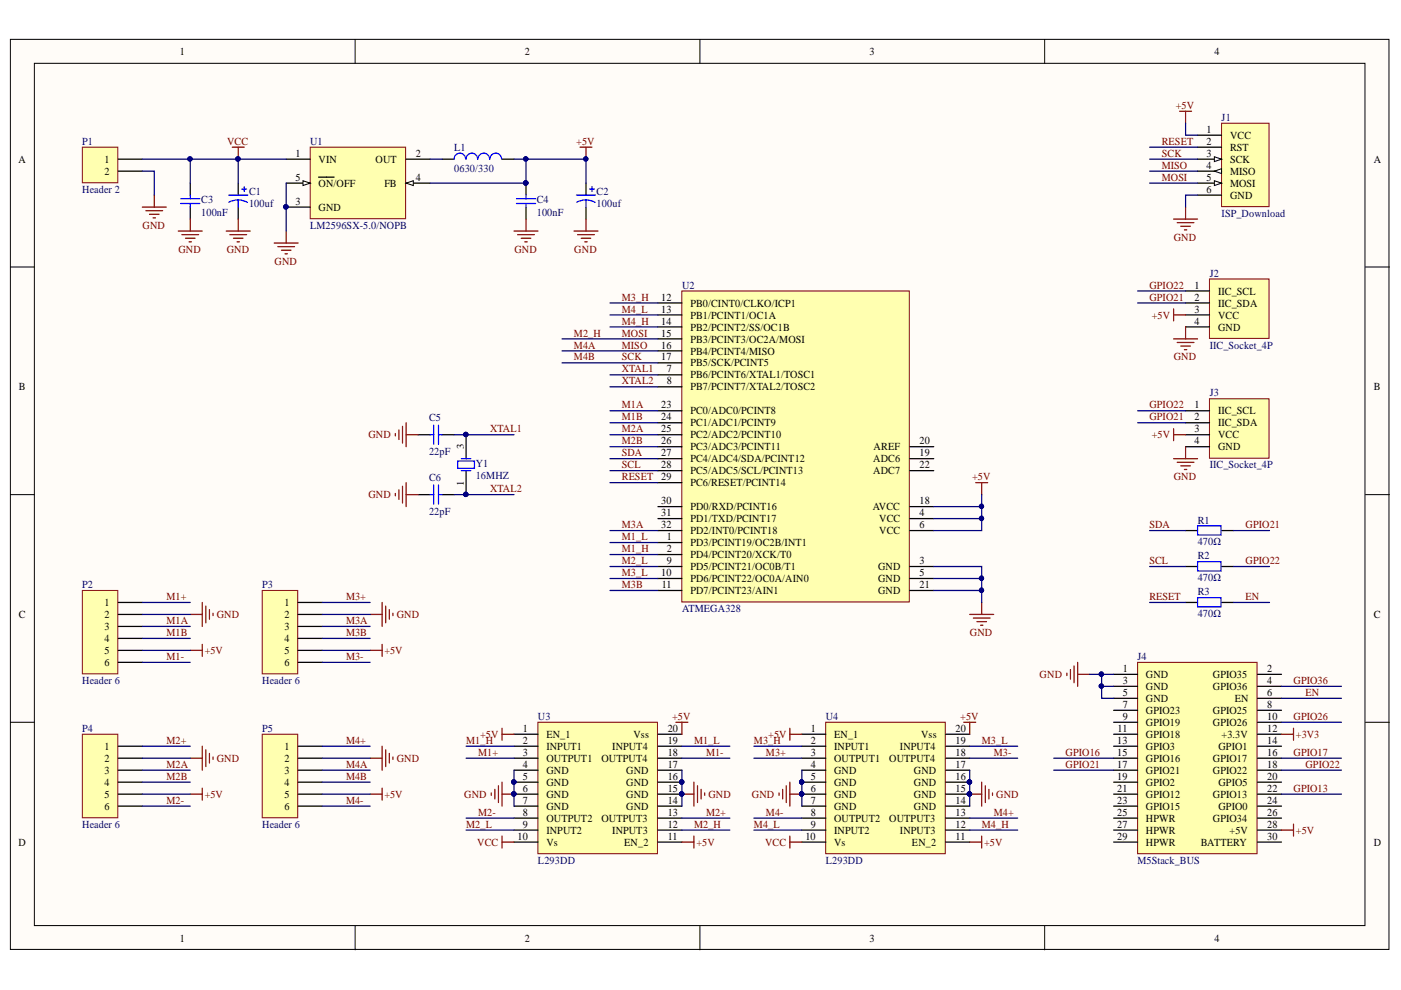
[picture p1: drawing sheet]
<svg xmlns="http://www.w3.org/2000/svg" width="297mm" height="210mm" viewBox="0 0 297 210" stroke-linecap="round" stroke-linejoin="round" font-family="sans-serif">
<g fill="#fffcf8" stroke="#000" stroke-width=".21">
<path d="M2.2 8.3h292.3v193h-292.3z"/>
<path d="M7.3 13.4h282.1v182.8h-282.1z"/>
</g>
<path d="M75.3 8.3v5.1M148.4 8.3v5.1M221.5 8.3v5.1M2.2 56.6h5.1M289.5 56.6h5.1M2.2 104.9h5.1M289.5 104.9h5.1M2.2 153.1h5.1M289.5 153.1h5.1M75.3 196.3v5.1M148.4 196.3v5.1M221.5 196.3v5.1" fill="none" stroke="#000" stroke-width=".21"/>
<path d="M241.2 140.4h25.3v40.6h-25.3z" fill="#ffffb0" stroke="#800000" stroke-width=".21"/>
<g fill="none" stroke="#000" stroke-width=".26">
<path d="M236.1 143h5.1M236.1 145.5h5.1M236.1 148.1h5.1M236.1 150.6h5.1M236.1 153.1h5.1M236.1 155.7h5.1M236.1 158.2h5.1M266.6 143h5.1M266.6 145.5h5.1M266.6 148.1h5.1M266.6 150.6h5.1M266.6 153.1h5.1"/>
<path d="M266.6 155.7h5.1M266.6 158.2h5.1M236.1 160.8h5.1M236.1 163.3h5.1M236.1 165.8h5.1M236.1 168.4h5.1M236.1 170.9h5.1M236.1 173.5h5.1M236.1 178.5h5.1M236.1 176h5.1M266.6 160.8h5.1M266.6 163.3h5.1"/>
<path d="M266.6 165.8h5.1M266.6 168.4h5.1M266.6 170.9h5.1M266.6 173.5h5.1M266.6 178.5h5.1M266.6 176h5.1"/>
</g>
<path d="M226.2 142.7v.5M227 142v2M227.7 141.2v3.6M228.5 140.4v5.1M228.5 143h2.5M271.7 176h2.5M274.2 174.7v2.6" fill="none" stroke="#800000" stroke-width=".26"/>
<path d="M144.6 61.7h48.2v65.9h-48.2z" fill="#ffffb0" stroke="#800000" stroke-width=".21"/>
<g fill="none" stroke="#000" stroke-width=".26">
<path d="M139.5 79.5h5.1M139.5 64.2h5.1M139.5 66.8h5.1M139.5 69.3h5.1M139.5 71.9h5.1M139.5 74.4h5.1M139.5 76.9h5.1M139.5 82h5.1M139.5 97.3h5.1M139.5 94.7h5.1M139.5 99.8h5.1M139.5 87.1h5.1"/>
<path d="M139.5 89.6h5.1M139.5 92.2h5.1M192.9 97.3h5.1M192.9 94.7h5.1M192.9 99.8h5.1M139.5 115h5.1M139.5 117.6h5.1M139.5 110h5.1M139.5 112.5h5.1M139.5 107.4h5.1M139.5 102.3h5.1M192.9 110h5.1"/>
<path d="M192.9 112.5h5.1M192.9 107.4h5.1M139.5 120.1h5.1M139.5 122.7h5.1M139.5 125.2h5.1M192.9 120.1h5.1M192.9 122.7h5.1M192.9 125.2h5.1"/>
</g>
<path d="M259 26.1h10.1v17.7h-10.1z" fill="#ffffb0" stroke="#800000" stroke-width=".21"/>
<path d="M253.9 28.7h5.1M253.9 31.2h5.1M253.9 33.7h5.1" fill="none" stroke="#000" stroke-width=".26"/>
<path d="M257.5 33.2l1.5 .5-1.5 .6z" fill="#fffcf8"/>
<path d="M257.5 33.2l1.5 .5-1.5 .6z" fill="none" stroke="#000" stroke-width=".21"/>
<path d="M253.9 36.3h5.1" fill="none" stroke="#000" stroke-width=".26"/>
<path d="M257.5 36.3l1.5-.5v1z" fill="#fffcf8"/>
<path d="M257.5 36.3l1.5-.5v1z" fill="none" stroke="#000" stroke-width=".21"/>
<path d="M253.9 38.8h5.1" fill="none" stroke="#000" stroke-width=".26"/>
<path d="M257.5 38.3l1.5 .5-1.5 .5z" fill="#fffcf8"/>
<path d="M257.5 38.3l1.5 .5-1.5 .5z" fill="none" stroke="#000" stroke-width=".21"/>
<path d="M253.9 41.4h5.1" fill="none" stroke="#000" stroke-width=".26"/>
<g fill="none" stroke="#800000" stroke-width=".26">
<path d="M250.1 23.6h2.5M251.4 23.6v2.5M248.8 46.4h5.1M249.6 47.2h3.5M250.3 48h2.1M251.1 48.7h.5M251.4 43.9v2.5M206.9 102.3h2.5M208.1 102.3v2.6M205.6 130.3h5.1M206.4 131h3.5M207.1 131.8h2.1"/>
<path d="M207.9 132.6h.5M208.1 127.7v2.6M271.7 155.7h2.5M274.2 154.4v2.5"/>
</g>
<path d="M65.8 31.2h20.2v15.2h-20.2z" fill="#ffffb0" stroke="#800000" stroke-width=".21"/>
<path d="M86.1 38.8h5.1" fill="none" stroke="#000" stroke-width=".26"/>
<path d="M86.1 38.8l1.5-.5v1z" fill="#fffcf8"/>
<path d="M86.1 38.8l1.5-.5v1z" fill="none" stroke="#000" stroke-width=".21"/>
<path d="M60.7 33.7h5.1M60.7 38.8h5.1" fill="none" stroke="#000" stroke-width=".26"/>
<path d="M64.2 38.3l1.6 .5-1.6 .5z" fill="#fffcf8"/>
<path d="M64.2 38.3l1.6 .5-1.6 .5z" fill="none" stroke="#000" stroke-width=".21"/>
<path d="M67.5 37.6h3.3M86.1 33.7h5.1M60.7 43.9h5.1" fill="none" stroke="#000" stroke-width=".26"/>
<circle cx="60.6" cy="43.9" r=".46" fill="#000080" stroke="#000080" stroke-width=".21"/>
<path d="M17.5 31.2h7.5v7.6h-7.5z" fill="#ffffb0" stroke="#800000" stroke-width=".21"/>
<path d="M25.1 33.7h5.1M25.1 36.3h5.1M93.7 33.7h2.6M106.4 33.7h2.6M111.5 38.8v2.6M124.2 38.8v2.6M111.5 43.9v2.5M124.2 43.9v2.5" fill="none" stroke="#000" stroke-width=".26"/>
<g fill="none" stroke="#800000" stroke-width=".26">
<path d="M49.2 31.2h2.6M50.5 31.2v2.5M123 31.2h2.5M124.2 31.2v2.5M30.2 43.9h5.1M30.9 44.7h3.6M31.7 45.4h2M32.5 46.2h.5M32.7 41.4v2.5M58.1 51.5h5.1M58.9 52.3h3.6M59.7 53.1h2"/>
<path d="M60.4 53.8h.5M60.7 49v2.5M109 49h5.1M109.7 49.8h3.6M110.5 50.5h2M111.3 51.3h.5M111.5 46.4v2.6M121.7 49h5.1M122.5 49.8h3.5M123.2 50.5h2.1M124 51.3h.5M124.2 46.4v2.6"/>
</g>
<g fill="none" stroke="#00f" stroke-width=".26">
<path d="M98.7 33.7a1.22 1.22 0 0 0-1.2-1.2 1.22 1.22 0 0 0-1.2 1.2M101.3 33.7a1.22 1.22 0 0 0-1.3-1.2 1.22 1.22 0 0 0-1.2 1.2M103.8 33.7a1.23 1.23 0 0 0-1.2-1.2 1.23 1.23 0 0 0-1.3 1.2M106.3 33.7a1.23 1.23 0 0 0-1.2-1.2 1.23 1.23 0 0 0-1.2 1.2M125.5 39.6v1M109.5 42.1h4.1M109.5 43.1h4.1M111.5 41.4v.7M111.5 43.1v.8M122.2 41.4h4.1M124.2 42.4l.9 .1 1.1 .4M124.2 42.4l-1.2 .2-.7 .3"/>
<path d="M124.2 42.4v1.5M125 40.1h1"/>
</g>
<g fill="#000080" stroke="#000080" stroke-width=".21">
<circle cx="50.5" cy="33.7" r=".46"/>
<circle cx="124.2" cy="33.7" r=".46"/>
<circle cx="111.5" cy="38.8" r=".47"/>
</g>
<path d="M17.5 125.2h7.5v17.7h-7.5z" fill="#ffffb0" stroke="#800000" stroke-width=".21"/>
<path d="M25.1 127.7h5.1M25.1 130.3h5.1M25.1 132.8h5.1M25.1 135.4h5.1M25.1 137.9h5.1M25.1 140.4h5.1" fill="none" stroke="#000" stroke-width=".26"/>
<path d="M17.5 155.7h7.5v17.7h-7.5z" fill="#ffffb0" stroke="#800000" stroke-width=".21"/>
<path d="M25.1 158.2h5.1M25.1 160.8h5.1M25.1 163.3h5.1M25.1 165.8h5.1M25.1 168.4h5.1M25.1 170.9h5.1" fill="none" stroke="#000" stroke-width=".26"/>
<path d="M55.6 155.7h7.5v17.7h-7.5z" fill="#ffffb0" stroke="#800000" stroke-width=".21"/>
<path d="M63.2 158.2h5.1M63.2 160.8h5.1M63.2 163.3h5.1M63.2 165.8h5.1M63.2 168.4h5.1M63.2 170.9h5.1" fill="none" stroke="#000" stroke-width=".26"/>
<path d="M55.6 125.2h7.5v17.7h-7.5z" fill="#ffffb0" stroke="#800000" stroke-width=".21"/>
<path d="M63.2 127.7h5.1M63.2 130.3h5.1M63.2 132.8h5.1M63.2 135.4h5.1M63.2 137.9h5.1M63.2 140.4h5.1" fill="none" stroke="#000" stroke-width=".26"/>
<path d="M114 153.1h25.4v27.9h-25.4z" fill="#ffffb0" stroke="#800000" stroke-width=".21"/>
<g fill="none" stroke="#000" stroke-width=".26">
<path d="M109 155.7h5.1M109 158.2h5.1M139.5 155.7h5.1M139.5 158.2h5.1M109 160.8h5.1M109 163.3h5.1M109 165.8h5.1M109 168.4h5.1M109 170.9h5.1M109 173.5h5.1M109 176h5.1M109 178.5h5.1"/>
<path d="M139.5 160.8h5.1M139.5 163.3h5.1M139.5 165.8h5.1M139.5 168.4h5.1M139.5 170.9h5.1M139.5 173.5h5.1M139.5 176h5.1M139.5 178.5h5.1"/>
</g>
<g fill="#000080" stroke="#000080" stroke-width=".21">
<circle cx="108.9" cy="165.8" r=".46"/>
<circle cx="108.9" cy="168.3" r=".46"/>
<circle cx="144.5" cy="168.3" r=".46"/>
<circle cx="144.5" cy="165.8" r=".46"/>
</g>
<path d="M175.1 153.1h25.3v27.9h-25.3z" fill="#ffffb0" stroke="#800000" stroke-width=".21"/>
<g fill="none" stroke="#000" stroke-width=".26">
<path d="M170 155.7h5.1M170 158.2h5.1M200.5 155.7h5.1M200.5 158.2h5.1M170 160.8h5.1M170 163.3h5.1M170 165.8h5.1M170 168.4h5.1M170 170.9h5.1M170 173.5h5.1M170 176h5.1M170 178.5h5.1"/>
<path d="M200.5 160.8h5.1M200.5 163.3h5.1M200.5 165.8h5.1M200.5 168.4h5.1M200.5 170.9h5.1M200.5 173.5h5.1M200.5 176h5.1M200.5 178.5h5.1"/>
</g>
<g fill="#000080" stroke="#000080" stroke-width=".21">
<circle cx="169.9" cy="165.8" r=".46"/>
<circle cx="170" cy="168.3" r=".46"/>
<circle cx="205.5" cy="168.3" r=".46"/>
<circle cx="205.5" cy="165.8" r=".47"/>
<circle cx="144.5" cy="168.3" r=".46"/>
<circle cx="108.9" cy="168.3" r=".46"/>
</g>
<g fill="none" stroke="#800000" stroke-width=".26">
<path d="M40.3 130.3h2.6M40.3 137.9h2.6M42.9 127.7v5.1M42.9 136.6v2.6M43.6 128.5v3.6M44.4 129.3v2M45.2 130v.5M78.5 130.3h2.5M78.5 137.9h2.5M81 127.7v5.1M81 136.6v2.6M81.8 128.5v3.6"/>
<path d="M82.5 129.3v2M83.3 130v.5M42.9 158.2v5.1M43.6 159v3.5M44.4 159.7v2.1M81 158.2v5.1M81.8 159v3.5M82.5 159.7v2.1M106.4 154.4v2.5M106.4 155.7h2.6M143.3 153.1h2.6M144.6 153.1v2.6"/>
<path d="M167.5 154.4v2.5M167.5 155.7h2.5M204.3 153.1h2.6M205.6 153.1v2.6M40.3 168.4h2.6M40.3 160.8h2.6M42.9 167.1v2.5M45.2 160.5v.5M78.5 168.4h2.5M78.5 160.8h2.5M81 167.1v2.5M83.3 160.5v.5"/>
<path d="M104.2 168.1v.5M104.9 167.4v2M105.7 166.6v3.6M106.4 165.8v5.1M106.4 177.3v2.5M106.4 178.5h2.6M106.4 168.4h2.6M144.6 178.5h2.5M144.6 168.4h2.5M147.1 165.8v5.1M147.1 177.3v2.5M147.9 166.6v3.6"/>
<path d="M148.6 167.4v2M149.4 168.1v.5M165.2 168.1v.5M165.9 167.4v2M166.7 166.6v3.6M167.5 178.5h2.5M167.5 165.8v5.1M167.5 177.3v2.5M167.5 168.4h2.5M205.6 178.5h2.5M205.6 168.4h2.5M208.1 165.8v5.1"/>
<path d="M208.1 177.3v2.5M208.9 166.6v3.6M209.7 167.4v2M210.4 168.1v.5"/>
</g>
<path d="M256.4 59.1h12.7v12.6h-12.7z" fill="#ffffb0" stroke="#800000" stroke-width=".21"/>
<path d="M251.4 66.8h5.1M251.4 64.2h5.1M251.4 61.7h5.1M251.4 69.3h5.1M251.4 112.5h2.5M259 112.5h2.5M251.4 120.1h2.5M251.4 127.7h2.5M259 120.1h2.5M259 127.7h2.5" fill="none" stroke="#000" stroke-width=".26"/>
<path d="M253.9 111.5h5v1.9h-5zM253.9 119.1h5v2h-5zM253.9 126.7h5v2h-5z" fill="none" stroke="#00f" stroke-width=".26"/>
<path d="M248.8 65.5v2.5M248.8 66.8h2.6M248.8 71.9h5.1M249.6 72.6h3.5M250.3 73.4h2.1M251.1 74.1h.5M251.4 69.3v2.6" fill="none" stroke="#800000" stroke-width=".26"/>
<path d="M256.4 84.6h12.7v12.6h-12.7z" fill="#ffffb0" stroke="#800000" stroke-width=".21"/>
<g fill="none" stroke="#000" stroke-width=".26">
<path d="M40.3 38.8v2.6M50.5 38.8v2.6M40.3 43.9v2.5M50.5 43.9v2.5M88.6 92.2h2.6M93.7 92.2h2.6M98.8 92.2v5.1M98.8 99.8v5.1M251.4 92.2h5.1M251.4 89.6h5.1M251.4 87.1h5.1M251.4 94.7h5.1"/>
<path d="M88.6 104.9h2.6M93.7 104.9h2.6"/>
</g>
<g fill="none" stroke="#800000" stroke-width=".26">
<path d="M37.8 49h5.1M38.6 49.8h3.5M39.3 50.5h2.1M40.1 51.3h.5M40.3 46.4v2.6M48 49h5.1M48.7 49.8h3.6M49.5 50.5h2M50.3 51.3h.5M50.5 46.4v2.6M83.8 91.9v.5M84.6 91.2v2"/>
<path d="M85.3 90.4v3.6M86.1 92.2h2.5M86.1 89.6v5.1M248.8 90.9v2.5M248.8 92.2h2.6M248.8 97.3h5.1M249.6 98h3.5M250.3 98.8h2.1M251.1 99.5h.5M251.4 94.7v2.6M83.8 104.6v.5M84.6 103.9v2"/>
<path d="M85.3 103.1v3.6M86.1 102.3v5.1M86.1 104.9h2.5"/>
</g>
<g fill="none" stroke="#00f" stroke-width=".26">
<path d="M51.8 39.6v1M38.3 42.1h4.1M38.3 43.1h4.1M40.3 41.4v.7M40.3 43.1v.8M48.5 41.4h4M50.5 42.4l.8 .1 1.2 .4M50.5 42.4l-1.2 .2-.8 .3M50.5 42.4v1.5M51.3 40.1h1M91.2 92.2h.8M92 90.1v4.1"/>
<path d="M93 90.1v4.1M93 92.2h.7M97 97.8h3.6v1.5h-3.6zM97.8 97.3h2M97.8 99.8h2M91.2 104.9h.8M92 102.8v4.1M93 102.8v4.1M93 104.9h.7"/>
</g>
<g fill="#000080" stroke="#000080" stroke-width=".21">
<circle cx="98.8" cy="104.8" r=".46"/>
<circle cx="98.8" cy="92.1" r=".46"/>
<circle cx="233.5" cy="145.5" r=".46"/>
<circle cx="233.5" cy="142.9" r=".47"/>
<circle cx="208.1" cy="109.9" r=".46"/>
<circle cx="208.1" cy="125.2" r=".46"/>
<circle cx="208.1" cy="122.6" r=".46"/>
<circle cx="208.1" cy="107.4" r=".46"/>
<circle cx="40.3" cy="33.7" r=".46"/>
<circle cx="50.5" cy="33.7" r=".46"/>
<circle cx="60.6" cy="43.9" r=".46"/>
<circle cx="111.5" cy="38.8" r=".47"/>
<circle cx="111.5" cy="33.7" r=".46"/>
<circle cx="124.2" cy="33.7" r=".46"/>
<circle cx="108.9" cy="165.8" r=".46"/>
<circle cx="108.9" cy="168.3" r=".46"/>
<circle cx="144.5" cy="165.8" r=".46"/>
<circle cx="144.5" cy="168.3" r=".46"/>
<circle cx="169.9" cy="165.8" r=".46"/>
<circle cx="170" cy="168.3" r=".46"/>
<circle cx="205.5" cy="165.8" r=".47"/>
<circle cx="205.5" cy="168.3" r=".46"/>
</g>
<g fill="none" stroke="#000080" stroke-width=".26">
<path d="M30.2 33.7h30.5M30.2 36.3h2.5v5.1M40.3 33.7v5.1M50.5 33.7v5.1M60.7 38.8v10.2M91.2 33.7h2.5M109 33.7h2.5v5.1h-20.3M111.5 33.7h12.7v5.1M243.7 31.2h10.2M243.7 33.7h10.2M243.7 36.3h10.2M243.7 38.8h10.2"/>
<path d="M251.4 26.1v2.6h2.5M253.9 41.4h-2.5v2.5M119.2 71.9h20.3M119.2 74.4h20.3M119.2 76.9h20.3M129.3 79.5h10.2M129.3 69.3h10.2M129.3 66.8h10.2M129.3 64.2h10.2M241.2 64.2h10.2M241.2 61.7h10.2M96.3 92.2h12.7"/>
<path d="M129.3 97.3h10.2M129.3 99.8h10.2M129.3 87.1h10.2M129.3 89.6h10.2M129.3 92.2h10.2M129.3 94.7h10.2M129.3 82h10.2M241.2 87.1h10.2M241.2 89.6h10.2M96.3 104.9h12.7M129.3 102.3h10.2M129.3 112.5h10.2"/>
<path d="M129.3 115h10.2M129.3 117.6h10.2M198 107.4h10.1M208.1 110v2.5h-10.1M208.1 104.9v5.1h-10.1M243.7 112.5h7.7M261.5 112.5h7.7M30.2 127.7h10.1M30.2 130.3h10.1M30.2 132.8h10.1M30.2 135.4h10.1M30.2 137.9h10.1"/>
<path d="M68.3 127.7h10.2M68.3 130.3h10.2M68.3 132.8h10.2M68.3 135.4h10.2M68.3 137.9h10.2M129.3 125.2h10.2M129.3 122.7h10.2M129.3 120.1h10.2M198 120.1h10.1v7.6M198 125.2h10.1M198 122.7h10.1M243.7 120.1h7.7"/>
<path d="M243.7 127.7h7.7M261.5 120.1h7.7M261.5 127.7h7.7M30.2 140.4h10.1M30.2 158.2h10.1M68.3 140.4h10.2M68.3 158.2h10.2M98.8 158.2h10.2M144.6 158.2h10.2M159.8 158.2h10.2M205.6 158.2h10.2M231 143h5.1"/>
<path d="M233.6 143v5.1h2.5M233.6 145.5h2.5M271.7 145.5h12.7M271.7 153.1h12.7M271.7 148.1h12.7M30.2 160.8h10.1M30.2 168.4h10.1M30.2 163.3h10.1M30.2 165.8h10.1M30.2 170.9h10.1M68.3 160.8h10.2M68.3 168.4h10.2"/>
<path d="M68.3 163.3h10.2M68.3 165.8h10.2M68.3 170.9h10.2M98.8 160.8h10.2M98.8 173.5h10.2M98.8 176h10.2M109 163.3v7.6M144.6 163.3v7.6M144.6 160.8h10.2M144.6 173.5h10.2M144.6 176h10.2M159.8 160.8h10.2"/>
<path d="M159.8 173.5h10.2M159.8 176h10.2M170 163.3v7.6M205.6 163.3v7.6M205.6 160.8h10.2M205.6 173.5h10.2M205.6 176h10.2M223.4 160.8h12.7M223.4 163.3h12.7M271.7 160.8h12.7M271.7 168.4h12.7M271.7 163.3h12.7"/>
</g>
<g font-size="2.3">
<text x="38.2" y="11.7">1</text>
<text x="111.3" y="11.7">2</text>
<text x="184.4" y="11.7">3</text>
<text x="257.5" y="11.7">4</text>
<text x="255.8" y="28.2">1</text>
<text x="260.8" y="29.4">VCC</text>
<text x="3.9" y="34.5">A</text>
<text x="22.2" y="34.5">1</text>
<text x="62.6" y="33.2">1</text>
<text x="67.5" y="34.5">VIN</text>
<text x="79.6" y="34.5">OUT</text>
<text x="88.2" y="33.2">2</text>
<text x="255.8" y="30.7">2</text>
<text x="255.8" y="33.2">3</text>
<text x="255.8" y="35.8">4</text>
<text x="260.8" y="32">RST</text>
<text x="260.8" y="34.5">SCK</text>
<text x="291.3" y="34.5">A</text>
<text x="22.2" y="37">2</text>
<text x="62.6" y="38.3">5</text>
<text x="67.5" y="39.6">ON/OFF</text>
<text x="81.5" y="39.6">FB</text>
<text x="88.2" y="38.3">4</text>
<text x="255.8" y="38.3">5</text>
<text x="255.8" y="40.8">6</text>
<text x="260.8" y="37">MISO</text>
<text x="260.8" y="39.6">MOSI</text>
<text x="62.6" y="43.5">3</text>
<text x="67.5" y="44.7">GND</text>
<text x="260.8" y="42.1">GND</text>
<text x="140.2" y="63.7">12</text>
<text x="146.4" y="65">PB0/CINT0/CLKO/ICP1</text>
<text x="253.3" y="63.7">2</text>
<text x="253.3" y="61.2">1</text>
<text x="258.3" y="65">IIC_SDA</text>
<text x="258.3" y="62.5">IIC_SCL</text>
<text x="140.2" y="66.3">13</text>
<text x="140.2" y="68.8">14</text>
<text x="140.2" y="71.4">15</text>
<text x="146.4" y="67.6">PB1/PCINT1/OC1A</text>
<text x="146.4" y="70.1">PB2/PCINT2/SS/OC1B</text>
<text x="253.3" y="66.3">3</text>
<text x="253.3" y="68.8">4</text>
<text x="258.3" y="67.6">VCC</text>
<text x="258.3" y="70.1">GND</text>
<text x="140.2" y="73.9">16</text>
<text x="140.2" y="76.4">17</text>
<text x="146.4" y="72.6">PB3/PCINT3/OC2A/MOSI</text>
<text x="146.4" y="75.2">PB4/PCINT4/MISO</text>
<text x="146.4" y="77.7">PB5/SCK/PCINT5</text>
<text x="4" y="82.8">B</text>
<text x="141.4" y="79">7</text>
<text x="141.4" y="81.5">8</text>
<text x="146.4" y="80.2">PB6/PCINT6/XTAL1/TOSC1</text>
<text x="146.4" y="82.8">PB7/PCINT7/XTAL2/TOSC2</text>
<text x="291.3" y="82.8">B</text>
<text x="140.2" y="86.6">23</text>
<text x="140.2" y="89.1">24</text>
<text x="146.4" y="87.8">PC0/ADC0/PCINT8</text>
<text x="253.3" y="89.1">2</text>
<text x="253.3" y="86.6">1</text>
<text x="258.3" y="87.8">IIC_SCL</text>
<text x="140.2" y="91.7">25</text>
<text x="140.2" y="94.2">26</text>
<text x="146.4" y="90.4">PC1/ADC1/PCINT9</text>
<text x="146.4" y="92.9">PC2/ADC2/PCINT10</text>
<text x="146.4" y="95.5">PC3/ADC3/PCINT11</text>
<text x="185.2" y="95.5">AREF</text>
<text x="195" y="94.2">20</text>
<text x="253.3" y="91.7">3</text>
<text x="253.3" y="94.2">4</text>
<text x="258.3" y="92.9">VCC</text>
<text x="258.3" y="90.4">IIC_SDA</text>
<text x="258.3" y="95.5">GND</text>
<text x="140.2" y="96.7">27</text>
<text x="140.2" y="99.3">28</text>
<text x="140.2" y="101.8">29</text>
<text x="146.4" y="98">PC4/ADC4/SDA/PCINT12</text>
<text x="146.4" y="100.5">PC5/ADC5/SCL/PCINT13</text>
<text x="185.1" y="98">ADC6</text>
<text x="185.1" y="100.5">ADC7</text>
<text x="195" y="96.7">19</text>
<text x="195" y="99.3">22</text>
<text x="140.2" y="107">30</text>
<text x="146.4" y="103.1">PC6/RESET/PCINT14</text>
<text x="195" y="107">18</text>
<text x="140.2" y="109.5">31</text>
<text x="140.2" y="112">32</text>
<text x="146.4" y="108.2">PD0/RXD/PCINT16</text>
<text x="146.4" y="110.8">PD1/TXD/PCINT17</text>
<text x="146.4" y="113.3">PD2/INT0/PCINT18</text>
<text x="185.1" y="108.2">AVCC</text>
<text x="186.4" y="110.8">VCC</text>
<text x="186.4" y="113.3">VCC</text>
<text x="195" y="109.5">4</text>
<text x="195" y="112">6</text>
<text x="141.4" y="114.6">1</text>
<text x="141.4" y="117.1">2</text>
<text x="141.4" y="119.6">9</text>
<text x="146.4" y="115.8">PD3/PCINT19/OC2B/INT1</text>
<text x="146.4" y="118.4">PD4/PCINT20/XCK/T0</text>
<text x="195" y="119.6">3</text>
<text x="140.2" y="122.2">10</text>
<text x="140.3" y="124.7">11</text>
<text x="146.4" y="120.9">PD5/PCINT21/OC0B/T1</text>
<text x="146.4" y="123.4">PD6/PCINT22/OC0A/AIN0</text>
<text x="146.4" y="126">PD7/PCINT23/AIN1</text>
<text x="186.2" y="120.9">GND</text>
<text x="186.2" y="123.4">GND</text>
<text x="186.2" y="126">GND</text>
<text x="195" y="122.2">5</text>
<text x="195" y="124.7">21</text>
<text x="4" y="131.1">C</text>
<text x="22.2" y="128.5">1</text>
<text x="22.2" y="131.1">2</text>
<text x="60.3" y="128.5">1</text>
<text x="60.3" y="131.1">2</text>
<text x="291.3" y="131.1">C</text>
<text x="22.2" y="133.6">3</text>
<text x="22.2" y="136.1">4</text>
<text x="60.3" y="133.6">3</text>
<text x="60.3" y="136.1">4</text>
<text x="22.2" y="138.7">5</text>
<text x="22.2" y="141.2">6</text>
<text x="60.3" y="138.7">5</text>
<text x="60.3" y="141.2">6</text>
<text x="238" y="142.5">1</text>
<text x="242.9" y="143.7">GND</text>
<text x="257.2" y="143.7">GPIO35</text>
<text x="268.7" y="142.5">2</text>
<text x="238" y="145">3</text>
<text x="238" y="147.5">5</text>
<text x="242.9" y="146.3">GND</text>
<text x="242.9" y="148.8">GND</text>
<text x="257.2" y="146.3">GPIO36</text>
<text x="261.8" y="148.8">EN</text>
<text x="268.7" y="145">4</text>
<text x="268.7" y="147.5">6</text>
<text x="110.8" y="155.2">1</text>
<text x="141.6" y="155.2">20</text>
<text x="171.9" y="155.2">1</text>
<text x="202.6" y="155.2">20</text>
<text x="236.9" y="155.2">11</text>
<text x="238" y="150.1">7</text>
<text x="238" y="152.6">9</text>
<text x="242.9" y="151.3">GPIO23</text>
<text x="242.9" y="153.9">GPIO19</text>
<text x="257.2" y="151.3">GPIO25</text>
<text x="257.2" y="153.9">GPIO26</text>
<text x="268.7" y="150.1">8</text>
<text x="268.7" y="152.6">10</text>
<text x="268.7" y="155.2">12</text>
<text x="22.2" y="159">1</text>
<text x="22.2" y="161.5">2</text>
<text x="60.3" y="159">1</text>
<text x="60.3" y="161.5">2</text>
<text x="110.8" y="157.7">2</text>
<text x="110.8" y="160.2">3</text>
<text x="115.8" y="156.4">EN_1</text>
<text x="115.8" y="159">INPUT1</text>
<text x="115.8" y="161.5">OUTPUT1</text>
<text x="127.5" y="161.5">OUTPUT4</text>
<text x="129.8" y="159">INPUT4</text>
<text x="134.3" y="156.4">Vss</text>
<text x="141.6" y="160.2">18</text>
<text x="141.6" y="157.7">19</text>
<text x="171.9" y="157.7">2</text>
<text x="171.9" y="160.2">3</text>
<text x="176.9" y="156.4">EN_1</text>
<text x="176.9" y="159">INPUT1</text>
<text x="176.9" y="161.5">OUTPUT1</text>
<text x="188.5" y="161.5">OUTPUT4</text>
<text x="190.8" y="159">INPUT4</text>
<text x="195.3" y="156.4">Vss</text>
<text x="202.6" y="160.2">18</text>
<text x="202.6" y="157.7">19</text>
<text x="236.8" y="157.7">13</text>
<text x="236.8" y="160.2">15</text>
<text x="242.9" y="156.4">GPIO18</text>
<text x="242.9" y="159">GPIO3</text>
<text x="242.9" y="161.5">GPIO16</text>
<text x="257.2" y="161.5">GPIO17</text>
<text x="258.3" y="159">GPIO1</text>
<text x="259" y="156.4">+3.3V</text>
<text x="268.7" y="157.7">14</text>
<text x="268.7" y="160.2">16</text>
<text x="22.2" y="164.1">3</text>
<text x="22.2" y="166.6">4</text>
<text x="60.3" y="164.1">3</text>
<text x="60.3" y="166.6">4</text>
<text x="110.8" y="162.8">4</text>
<text x="110.8" y="165.4">5</text>
<text x="110.8" y="167.9">6</text>
<text x="115.8" y="164.1">GND</text>
<text x="115.8" y="166.6">GND</text>
<text x="132.8" y="166.6">GND</text>
<text x="132.8" y="164.1">GND</text>
<text x="141.6" y="167.9">15</text>
<text x="141.6" y="165.4">16</text>
<text x="141.6" y="162.8">17</text>
<text x="171.9" y="162.8">4</text>
<text x="171.9" y="165.4">5</text>
<text x="171.9" y="167.9">6</text>
<text x="176.9" y="164.1">GND</text>
<text x="176.9" y="166.6">GND</text>
<text x="193.8" y="166.6">GND</text>
<text x="193.8" y="164.1">GND</text>
<text x="202.6" y="167.9">15</text>
<text x="202.6" y="165.4">16</text>
<text x="202.6" y="162.8">17</text>
<text x="236.8" y="162.8">17</text>
<text x="236.8" y="165.4">19</text>
<text x="236.8" y="167.9">21</text>
<text x="242.9" y="164.1">GPIO21</text>
<text x="242.9" y="166.6">GPIO2</text>
<text x="257.2" y="164.1">GPIO22</text>
<text x="258.3" y="166.6">GPIO5</text>
<text x="268.7" y="162.8">18</text>
<text x="268.7" y="165.4">20</text>
<text x="268.7" y="167.9">22</text>
<text x="22.2" y="169.2">5</text>
<text x="22.2" y="171.7">6</text>
<text x="60.3" y="169.2">5</text>
<text x="60.3" y="171.7">6</text>
<text x="110.8" y="170.5">7</text>
<text x="110.8" y="173">8</text>
<text x="115.8" y="169.2">GND</text>
<text x="115.8" y="171.7">GND</text>
<text x="132.8" y="171.7">GND</text>
<text x="132.8" y="169.2">GND</text>
<text x="141.6" y="173">13</text>
<text x="141.6" y="170.5">14</text>
<text x="171.9" y="170.5">7</text>
<text x="171.9" y="173">8</text>
<text x="176.9" y="169.2">GND</text>
<text x="176.9" y="171.7">GND</text>
<text x="193.8" y="171.7">GND</text>
<text x="193.8" y="169.2">GND</text>
<text x="202.6" y="173">13</text>
<text x="202.6" y="170.5">14</text>
<text x="236.8" y="170.5">23</text>
<text x="236.8" y="173">25</text>
<text x="242.9" y="169.2">GPIO12</text>
<text x="242.9" y="171.7">GPIO15</text>
<text x="257.2" y="169.2">GPIO13</text>
<text x="258.3" y="171.7">GPIO0</text>
<text x="268.7" y="170.5">24</text>
<text x="268.7" y="173">26</text>
<text x="3.9" y="179.3">D</text>
<text x="109.7" y="178.1">10</text>
<text x="110.8" y="175.5">9</text>
<text x="115.8" y="174.3">OUTPUT2</text>
<text x="115.8" y="176.8">INPUT2</text>
<text x="115.8" y="179.3">Vs</text>
<text x="127.5" y="174.3">OUTPUT3</text>
<text x="129.8" y="176.8">INPUT3</text>
<text x="132.3" y="179.3">EN_2</text>
<text x="141.6" y="178.1">11</text>
<text x="141.6" y="175.5">12</text>
<text x="170.8" y="178.1">10</text>
<text x="171.9" y="175.5">9</text>
<text x="176.9" y="174.3">OUTPUT2</text>
<text x="176.9" y="176.8">INPUT2</text>
<text x="176.9" y="179.3">Vs</text>
<text x="188.5" y="174.3">OUTPUT3</text>
<text x="190.8" y="176.8">INPUT3</text>
<text x="193.4" y="179.3">EN_2</text>
<text x="202.6" y="178.1">11</text>
<text x="202.6" y="175.5">12</text>
<text x="236.8" y="178.1">29</text>
<text x="236.8" y="175.5">27</text>
<text x="242.9" y="174.3">HPWR</text>
<text x="242.9" y="179.3">HPWR</text>
<text x="242.9" y="176.8">HPWR</text>
<text x="254.6" y="179.3">BATTERY</text>
<text x="257.2" y="174.3">GPIO34</text>
<text x="260.7" y="176.8">+5V</text>
<text x="268.7" y="175.5">28</text>
<text x="268.7" y="178.1">30</text>
<text x="291.3" y="179.3">D</text>
<text x="38.2" y="199.6">1</text>
<text x="111.3" y="199.6">2</text>
<text x="184.4" y="199.6">3</text>
<text x="257.5" y="199.6">4</text>
</g>
<g font-size="2.3" fill="#800000">
<text x="249.3" y="23.1">+5V</text>
<text x="48.1" y="30.7">VCC</text>
<text x="122.2" y="30.7">+5V</text>
<text x="246.3" y="30.7">RESET</text>
<text x="246.3" y="33.2">SCK</text>
<text x="246.3" y="35.8">MISO</text>
<text x="246.3" y="38.3">MOSI</text>
<text x="30.2" y="48.5">GND</text>
<text x="37.8" y="53.6">GND</text>
<text x="48.1" y="53.6">GND</text>
<text x="109.1" y="53.6">GND</text>
<text x="121.8" y="53.6">GND</text>
<text x="248.9" y="51.1">GND</text>
<text x="58.2" y="56.1">GND</text>
<text x="131.8" y="63.7">M3_H</text>
<text x="243.7" y="63.7">GPIO21</text>
<text x="243.7" y="61.2">GPIO22</text>
<text x="121.7" y="71.4">M2_H</text>
<text x="131.8" y="71.4">MOSI</text>
<text x="131.8" y="66.3">M4_L</text>
<text x="131.8" y="68.8">M4_H</text>
<text x="244.2" y="67.6">+5V</text>
<text x="121.7" y="73.9">M4A</text>
<text x="121.7" y="76.4">M4B</text>
<text x="131.8" y="76.4">SCK</text>
<text x="131.8" y="73.9">MISO</text>
<text x="248.9" y="76.4">GND</text>
<text x="131.8" y="79">XTAL1</text>
<text x="131.8" y="81.5">XTAL2</text>
<text x="131.8" y="86.6">M1A</text>
<text x="131.8" y="89.1">M1B</text>
<text x="243.7" y="89.1">GPIO21</text>
<text x="243.7" y="86.6">GPIO22</text>
<text x="78.1" y="92.9">GND</text>
<text x="103.9" y="91.7">XTAL1</text>
<text x="131.8" y="91.7">M2A</text>
<text x="131.8" y="94.2">M2B</text>
<text x="244.2" y="92.9">+5V</text>
<text x="131.8" y="96.7">SDA</text>
<text x="131.8" y="99.3">SCL</text>
<text x="131.8" y="101.8">RESET</text>
<text x="206.1" y="101.8">+5V</text>
<text x="248.9" y="101.8">GND</text>
<text x="78.1" y="105.7">GND</text>
<text x="103.9" y="104.4">XTAL2</text>
<text x="131.8" y="112">M3A</text>
<text x="243.7" y="112">SDA</text>
<text x="264.1" y="112">GPIO21</text>
<text x="131.8" y="117.1">M1_H</text>
<text x="131.8" y="114.6">M1_L</text>
<text x="131.8" y="119.6">M2_L</text>
<text x="243.7" y="119.6">SCL</text>
<text x="264.1" y="119.6">GPIO22</text>
<text x="131.8" y="124.7">M3B</text>
<text x="131.8" y="122.2">M3_L</text>
<text x="35.3" y="127.2">M1+</text>
<text x="45.9" y="131.1">GND</text>
<text x="73.4" y="127.2">M3+</text>
<text x="84.1" y="131.1">GND</text>
<text x="243.7" y="127.2">RESET</text>
<text x="264.1" y="127.2">EN</text>
<text x="35.3" y="132.3">M1A</text>
<text x="35.3" y="134.9">M1B</text>
<text x="73.4" y="132.3">M3A</text>
<text x="73.4" y="134.9">M3B</text>
<text x="205.6" y="134.9">GND</text>
<text x="35.3" y="139.9">M1-</text>
<text x="43.4" y="138.7">+5V</text>
<text x="73.4" y="139.9">M3-</text>
<text x="81.5" y="138.7">+5V</text>
<text x="220.4" y="143.7">GND</text>
<text x="274.2" y="145">GPIO36</text>
<text x="276.8" y="147.5">EN</text>
<text x="142.5" y="152.6">+5V</text>
<text x="203.6" y="152.6">+5V</text>
<text x="274.2" y="152.6">GPIO26</text>
<text x="35.3" y="157.7">M2+</text>
<text x="45.9" y="161.5">GND</text>
<text x="73.4" y="157.7">M4+</text>
<text x="84.1" y="161.5">GND</text>
<text x="98.8" y="157.7">M1_H</text>
<text x="101.4" y="160.2">M1+</text>
<text x="101.8" y="156.4">+5V</text>
<text x="147.1" y="157.7">M1_L</text>
<text x="149.7" y="160.2">M1-</text>
<text x="159.8" y="157.7">M3_H</text>
<text x="162.4" y="160.2">M3+</text>
<text x="162.9" y="156.4">+5V</text>
<text x="208.2" y="157.7">M3_L</text>
<text x="210.7" y="160.2">M3-</text>
<text x="225.9" y="160.2">GPIO16</text>
<text x="274.2" y="160.2">GPIO17</text>
<text x="274.8" y="156.4">+3V3</text>
<text x="35.3" y="162.8">M2A</text>
<text x="35.3" y="165.4">M2B</text>
<text x="73.4" y="162.8">M4A</text>
<text x="73.4" y="165.4">M4B</text>
<text x="225.9" y="162.8">GPIO21</text>
<text x="274.2" y="167.9">GPIO13</text>
<text x="276.8" y="162.8">GPIO22</text>
<text x="35.3" y="170.5">M2-</text>
<text x="43.4" y="169.2">+5V</text>
<text x="73.4" y="170.5">M4-</text>
<text x="81.5" y="169.2">+5V</text>
<text x="98.4" y="169.2">GND</text>
<text x="101.4" y="173">M2-</text>
<text x="149.7" y="173">M2+</text>
<text x="150.2" y="169.2">GND</text>
<text x="159.4" y="169.2">GND</text>
<text x="162.4" y="173">M4-</text>
<text x="210.7" y="173">M4+</text>
<text x="211.2" y="169.2">GND</text>
<text x="98.8" y="175.5">M2_L</text>
<text x="101.2" y="179.3">VCC</text>
<text x="147.1" y="175.5">M2_H</text>
<text x="147.7" y="179.3">+5V</text>
<text x="159.8" y="175.5">M4_L</text>
<text x="162.2" y="179.3">VCC</text>
<text x="208.2" y="175.5">M4_H</text>
<text x="208.7" y="179.3">+5V</text>
<text x="274.8" y="176.8">+5V</text>
</g>
<g font-size="2.3" fill="#000080">
<text x="259" y="25.6">J1</text>
<text x="17.4" y="30.7">P1</text>
<text x="65.7" y="30.7">U1</text>
<text x="96.3" y="32">L1</text>
<text x="17.4" y="40.8">Header 2</text>
<text x="52.8" y="41.3">C1</text>
<text x="96.3" y="36.5">0630/330</text>
<text x="126.5" y="41.3">C2</text>
<text x="42.6" y="43.1">C3</text>
<text x="42.6" y="45.7">100nF</text>
<text x="52.8" y="44">100uf</text>
<text x="113.8" y="43.1">C4</text>
<text x="113.8" y="45.7">100nF</text>
<text x="126.5" y="44">100uf</text>
<text x="259" y="46">ISP_Download</text>
<text x="65.7" y="48.5">LM2596SX-5.0/NOPB</text>
<text x="256.5" y="58.7">J2</text>
<text x="144.6" y="61.2">U2</text>
<text x="256.5" y="73.9">IIC_Socket_4P</text>
<text x="91" y="89.4">C5</text>
<text x="256.5" y="84">J3</text>
<text x="91" y="96.5">22pF</text>
<text x="100.9" y="99">Y1</text>
<text x="100.9" y="101.5">16MHZ</text>
<text x="256.5" y="99.3">IIC_Socket_4P</text>
<text x="91" y="102.1">C6</text>
<text x="91" y="109.2">22pF</text>
<text x="253.9" y="111">R1</text>
<text x="253.9" y="115.6">470Ω</text>
<text x="253.9" y="118.6">R2</text>
<text x="17.4" y="124.7">P2</text>
<text x="55.6" y="124.7">P3</text>
<text x="253.9" y="123.2">470Ω</text>
<text x="144.6" y="129.8">ATMEGA328</text>
<text x="253.9" y="126.2">R3</text>
<text x="253.9" y="130.8">470Ω</text>
<text x="241.2" y="139.9">J4</text>
<text x="17.4" y="145">Header 6</text>
<text x="55.6" y="145">Header 6</text>
<text x="17.4" y="155.2">P4</text>
<text x="55.6" y="155.2">P5</text>
<text x="114.1" y="152.6">U3</text>
<text x="175.1" y="152.6">U4</text>
<text x="17.4" y="175.5">Header 6</text>
<text x="55.6" y="175.5">Header 6</text>
<text x="114.1" y="183.1">L293DD</text>
<text x="175.1" y="183.1">L293DD</text>
<text x="241.2" y="183.1">M5Stack_BUS</text>
</g>
<g font-size="2.2">
<text x="98.3" y="95.2" transform="rotate(-90 98.3 95.2)">3</text>
<text x="98.3" y="103" transform="rotate(-90 98.3 103)">1</text>
</g>
</svg>
